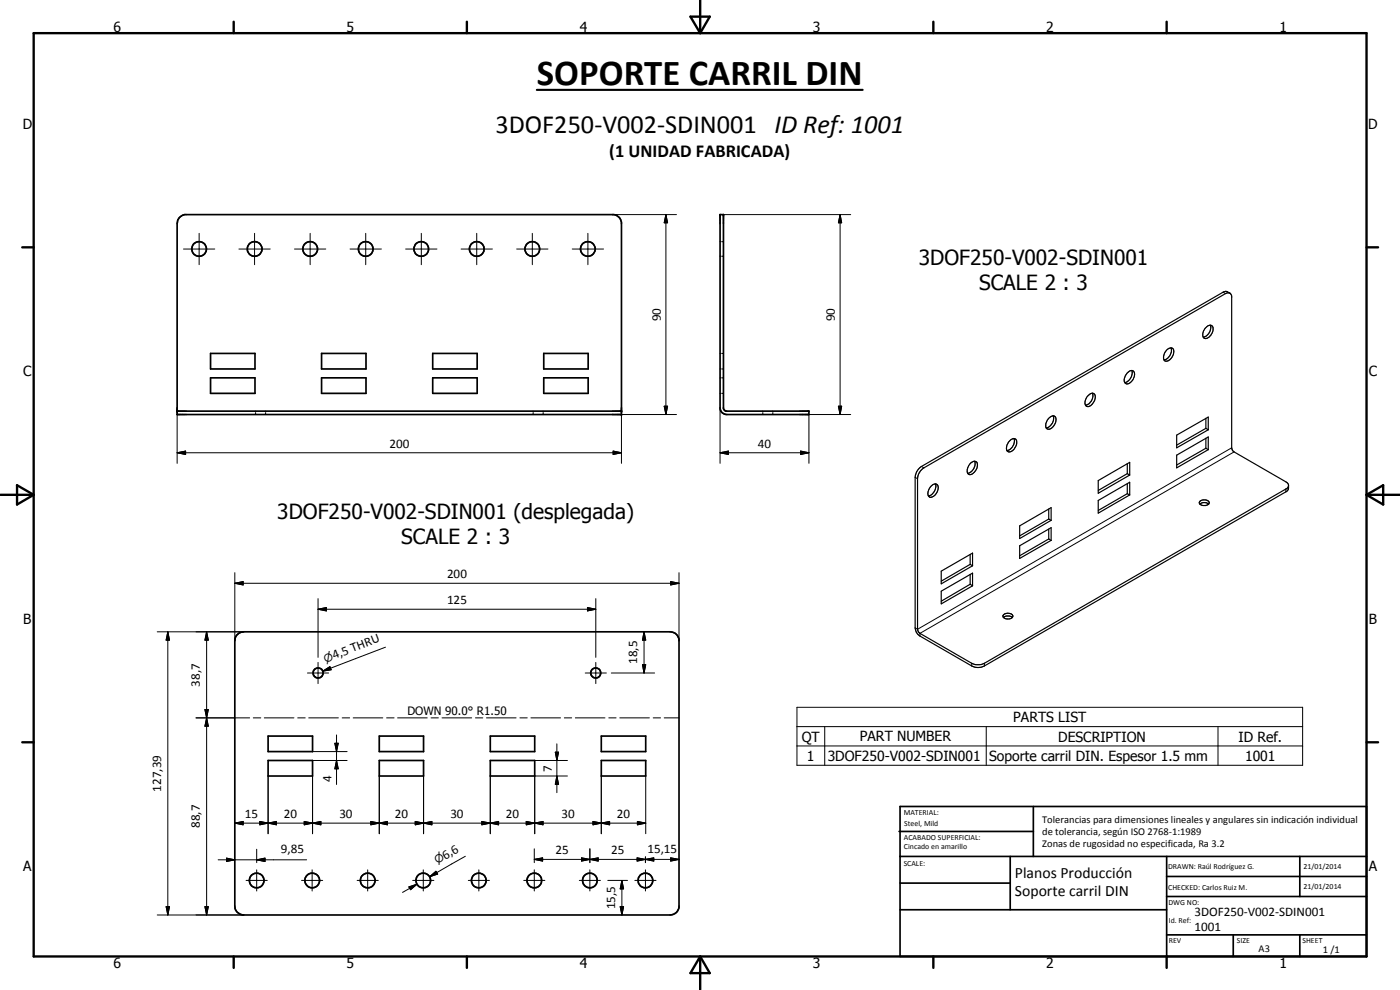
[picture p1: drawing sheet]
<svg xmlns="http://www.w3.org/2000/svg" width="420mm" height="297mm" viewBox="0 0 420 297" stroke-linecap="round" stroke-linejoin="round" font-family="sans-serif">
<g fill="none" stroke="#000" stroke-width=".51">
<path d="M53.8 65.3l1.6-.9h128.8a2.79 2.79 0 0 1 2.3 2.3v57.7h-133.3v-57.3l.2-1.2zM216.1 64.4h1l.1 58.4 .7 .6h24.9v1h-24.7a2 2 0 0 1-2-2.1zM63.2 106h13.3v4.7h-13.3zM63.2 113.4h13.3v4.6h-13.3zM96.5 106h13.3v4.7h-13.3zM96.5 113.4h13.3v4.6h-13.3zM129.9 106h13.3v4.7h-13.3zM129.9 113.4h13.3v4.6h-13.3zM163.2 106h13.3v4.7h-13.3zM163.2 113.4h13.3v4.6h-13.3zM53.2 123.4h133.3M71.1 190.5l.9-.7 1.1-.2h128a2.71 2.71 0 0 1 2.7 2.3v80.3a2.72 2.72 0 0 1-2.7 2.3h-128a2.73 2.73 0 0 1-2.6-2.6v-79.7l.2-1.1z"/>
<path d="M80.5 228.2h13.3v4.6h-13.3zM80.5 220.9h13.3v4.6h-13.3zM113.8 228.2h13.3v4.6h-13.3zM113.8 220.9h13.3v4.6h-13.3zM147.1 228.2h13.4v4.6h-13.4zM147.1 220.9h13.4v4.6h-13.4zM180.5 228.2h13.3v4.6h-13.3zM180.5 220.9h13.3v4.6h-13.3zM269.8 249.5h40.3M270.1 242h140v45h-140zM270.1 257h140M303.2 257v16"/>
<path d="M310.1 242v15M350.1 257v30M390.1 257v12M270.1 265h33.1M270.1 273h80M350.1 269h60M350.1 263h60M350.1 280.5h60M370.1 280.5v6.5M390.1 280.5v6.5"/>
<circle cx="59.7" cy="74.7" r="2.19"/>
<circle cx="76.4" cy="74.7" r="2.21"/>
<circle cx="93.1" cy="74.7" r="2.2"/>
<circle cx="109.8" cy="74.7" r="2.2"/>
<circle cx="126.4" cy="74.7" r="2.2"/>
<circle cx="143.1" cy="74.7" r="2.21"/>
<circle cx="159.7" cy="74.7" r="2.21"/>
<circle cx="176.4" cy="74.7" r="2.2"/>
<circle cx="95.5" cy="201.9" r="1.51"/>
<circle cx="178.8" cy="201.9" r="1.51"/>
<circle cx="77" cy="264.2" r="2.2"/>
<circle cx="93.7" cy="264.2" r="2.19"/>
<circle cx="110.3" cy="264.2" r="2.19"/>
<circle cx="127" cy="264.2" r="2.19"/>
<circle cx="143.7" cy="264.2" r="2.2"/>
<circle cx="160.4" cy="264.2" r="2.2"/>
<circle cx="177" cy="264.2" r="2.2"/>
<circle cx="193.7" cy="264.2" r="2.2"/>
</g>
<g fill="#000">
<circle cx="216.1" cy="64.4" r=".25"/>
<circle cx="217.1" cy="64.4" r=".25"/>
<circle cx="53.2" cy="123.4" r=".25"/>
<circle cx="186.5" cy="124.4" r=".25"/>
<circle cx="186.5" cy="123.4" r=".25"/>
</g>
<g fill="none" stroke="#000" stroke-width=".35">
<path d="M216.1 72.5h.3M216.1 76.9h.3M216.8 72.5h.3M216.8 76.9h.3M361.6 98.6a1.46 1.46 0 0 1 2.3-.7 2.78 2.78 0 0 1-2.4 3.6 1.78 1.78 0 0 1 0-2.7zM363.2 97.6a2.94 2.94 0 0 1-2.1 3.6M369.1 88l-1.1-.6-.9 .3-90.5 52.3a4.4 4.4 0 0 0-2 3.2v45.2a3 3 0 0 0 1.5 2.4l15.5 9a4.1 4.1 0 0 0 3.8 0l90.8-52.4 .3-.3 .2-1.6-.5-.8-15.8-9.1-.7-.9-.1-45.8a1.09 1.09 0 0 0-.6-1 1.09 1.09 0 0 0-1.2 .2l-90.5 52.3a4.1 4.1 0 0 0-1.9 3.2l.1 45.6 .6 .8 15.5 9 1.3 .4h1.6l.9-.4 90.8-52.4 .5-.8M216.1 106h.3M216.1 110.7h.3M216.1 118h.3M216.1 113.4h.3M216.8 106h.3"/>
<path d="M216.8 110.7h.3M216.8 118h.3M216.8 113.4h.3M326.5 118.7a1.2 1.2 0 0 1 2-.3 2.85 2.85 0 0 1-2.2 3.6 1.51 1.51 0 0 1-.3-2.4zM327.9 118a3 3 0 0 1-2.1 3.6M338.3 111.9a1.18 1.18 0 0 1 1-.7 1.18 1.18 0 0 1 1.1 .6 2.9 2.9 0 0 1-2.3 3.4 1.49 1.49 0 0 1-.4-2.4zM339.6 111.2a2.94 2.94 0 0 1-2 3.6M350.1 105.1a1.21 1.21 0 0 1 2.1-.2 2.79 2.79 0 0 1-2.5 3.4 1.88 1.88 0 0 1 0-2.6zM351.4 104.4a2.92 2.92 0 0 1-2.1 3.6M76.7 123.4v.3M76.7 124v.4M79.7 123.4v.3"/>
<path d="M79.7 124v.4M160 123.4v.3M160 124v.4M163 123.4v.3M163 124v.4M228.9 123.4v.3M228.9 124v.4M231.9 123.4v.3M231.9 124v.4M291.2 139.1a1.14 1.14 0 0 1 1.4-.7 1.14 1.14 0 0 1 .7 1.4 2.59 2.59 0 0 1-2.6 2.5 2.32 2.32 0 0 1 .5-3.2zM292.5 138.4a2.93 2.93 0 0 1-2.1 3.6M303.2 132.1a1.06 1.06 0 0 1 1.4-.4 1.06 1.06 0 0 1 .5 1.3 2.88 2.88 0 0 1-2.4 2.6 1.79 1.79 0 0 1-.2-2.7z"/>
<path d="M304.3 131.6a2.89 2.89 0 0 1-2.1 3.6M315 125.3a1.11 1.11 0 0 1 1.8-.2 2.9 2.9 0 0 1-2.3 3.7 1.29 1.29 0 0 1-.5-2.1zM316 124.8a2.88 2.88 0 0 1-2 3.6M338.3 139.1v3M353.1 136.6l9.5-5.5v3.8l-9.5 5.5zM353.1 130.6l9.5-5.5v3.8l-9.5 5.5zM361.9 134.5l.7 .4M361.9 134.5l-8.8 5M361.9 125.5v3M361.9 131.5v3M361.9 128.5l.7 .4M361.9 128.5l-8.8 5.1"/>
<path d="M279.4 145.9a1.18 1.18 0 0 1 1.6-.6 1.18 1.18 0 0 1 .5 1.6 2.35 2.35 0 0 1-2.5 2.2 2.05 2.05 0 0 1 .2-2.9zM280.7 145.2a2.94 2.94 0 0 1-2.1 3.6M306 157.8l9.5-5.5v3.8l-9.5 5.5zM314.7 152.7v3M314.7 158.7v3M314.7 155.7l.8 .4M314.7 155.7l-8.7 5.1M329.6 144.2l9.4-5.5v3.8l-9.4 5.5zM329.6 150.2l9.4-5.5v3.8l-9.4 5.5zM338.3 142.1l.7 .4M338.3 142.1l-8.7 5.1M338.3 145.1v3"/>
<path d="M338.3 148.1l.7 .4M338.3 148.1l-8.7 5.1M360.1 151.3a2.12 2.12 0 0 1 2.6 0M360.2 150.4a1.79 1.79 0 0 1 2.7 .4 1.73 1.73 0 0 1-3 0zM282.5 171.4l9.4-5.5v3.9l-9.4 5.4zM282.5 177.4l9.4-5.4v3.8l-9.4 5.4zM291.2 169.3l.7 .5M291.2 169.3l-8.7 5.1M291.2 166.4v2.9M291.2 172.3v3M291.2 175.3l.7 .5M291.2 175.3l-8.7 5.1"/>
<path d="M306 163.7l9.5-5.4v3.8l-9.5 5.5zM314.7 161.7l.8 .4M314.7 161.7l-8.7 5.1M301.1 184.5a1.86 1.86 0 0 1 2.9 .3 1.69 1.69 0 0 1-3 0zM301.1 185.3a1.98 1.98 0 0 1 2.7 0"/>
</g>
<g fill="none" stroke="#000" stroke-width=".3">
<path d="M55.1 74.7h9.4M59.8 70v9.4M71.7 74.7h9.4M76.4 70v9.4M88.4 74.7h9.4M93.1 70v9.4M105.1 74.7h9.4M109.8 70v9.4M121.7 74.7h9.4M126.4 70v9.4M138.4 74.7h9.4M143.1 70v9.4"/>
<path d="M155.1 74.7h9.4M159.8 70v9.4M171.7 74.7h9.4M176.4 70v9.4M183.8 64.4h19.2M199.8 64.4l.6 2.4h-1.1zM199.8 64.4v60M217.1 64.4h38.2M252.1 64.4l.5 2.4h-1zM252.1 64.4v60M367.1 87.7l.7 .4M53.2 135.8l2.5-.5v1.1z"/>
<path d="M53.2 135.8h133.3M53.2 122.3v16.7M183.8 124.4h19.2M184 135.3l2.5 .5-2.5 .6zM186.5 122.3v16.7M199.3 121.9h1.1l-.6 2.5zM216.1 135.8l2.5-.5v1.1zM216.1 135.8h26.7M216.1 122.3v16.7M240.1 124.4h15.2M240.3 135.3l2.5 .5-2.5 .6zM242.8 124.4v14.6"/>
<path d="M251.6 121.9h1l-.5 2.5zM276.6 140l.7 .4M369.6 134.4l-94.2 54.4-.8-.4M370.4 135.6l-94.3 54.4v.8M274.6 143.2l.8 .4M385.9 146.7v.9M70.5 175l2.5-.5v1zM70.5 175h133.3M70.5 171.8v20.4M95.5 179.6v17.6M178.8 179.6v17.6M201.3 174.5l2.5 .5-2.5 .5z"/>
<path d="M203.8 171.8v20.4M47.2 189.6h25.9M50.4 189.6l.5 2.5h-1zM50.4 189.6v84.9M62 189.6l.5 2.5h-1zM62 189.6v84.9M95.5 182.8l2.4-.5v1zM95.5 198.8v6.3M95.5 182.8h83.3M115.7 194.2l-18.9 7.2M176.3 182.3l2.5 .5-2.5 .5zM178.8 198.8v6.3"/>
<path d="M192.8 199.4h1l-.5 2.5zM193.3 189.6l.5 2.5h-1zM193.3 189.6v12.3M291.6 199v.8M295.4 199v.8M58.8 215.4h16.1M61.5 212.9h1l-.5 2.5zM61.5 212.9h1l-1 5h1zM62 215.4l.5 2.5h-1zM76 215.4h2.3M79.3 215.4h8.9M89.4 215.4h2.2"/>
<path d="M92.3 201.9h6.3M92.7 215.4h8.8M96.8 201.4l2.2-1.4 .4 1zM102.7 215.4h2.2M106 215.4h8.9M116 215.4h2.3M119.3 215.4h8.9M129.4 215.4h2.2M132.7 215.4h8.9M142.7 215.4h2.2M146 215.4h8.9M156 215.4h2.2"/>
<path d="M159.3 215.4h8.9M169.4 215.4h2.2M172.7 215.4h8.9M175.6 201.9h6.4M182.7 215.4h2.2M183.5 201.9h13M186 215.4h8.9M196 215.4h2.2M199.3 215.4h4.5M239.2 212.2h151.7v17.4h-151.7zM239.2 218h151.7M247.5 218v11.6"/>
<path d="M296 218v11.6M365.5 218v11.6M80.5 232.8v17.3M93.8 232.8v17.3M93.8 228.2h10.4M93.8 225.5h10.4M100.5 223h1l-.5 2.5zM101 228.2l.5 2.5h-1zM101 220.5v14.9M113.8 232.8v17.3M127.1 232.8v17.3M147.1 232.8v17.3"/>
<path d="M160.5 228.2h9.8M166.7 225.7h.9l-.5 2.5zM167.1 232.8l.5 2.5h-.9zM167.1 223.2v14.6M170.3 232.8h-9.8v17.3M180.5 232.8v17.3M193.8 232.8v17.3M239.2 223.8h151.7M65.5 258h26.5M68 257.5l2.5 .5-2.5 .5zM70.5 247l2.5-.5v1zM70.5 247h123.3"/>
<path d="M77 258l2.5-.5v1zM77 254.8v4M78 246.5l2.5 .5-2.5 .5zM78 246.5l5 1v-1l-5 1zM80.5 247l2.5-.5v1zM91.3 246.5l2.5 .5-2.5 .5zM91.3 246.5l5 1v-1l-5 1zM93.8 247l2.5-.5v1zM111.3 246.5l2.5 .5-2.5 .5zM113.8 247l2.5-.5v1zM124.6 246.5l2.5 .5-2.5 .5zM124.6 246.5l5 1v-1l-5 1z"/>
<path d="M127.1 247l2.5-.5v1zM139.6 256.9l-10.7 6.2M144.6 246.5l2.5 .5-2.5 .5zM147.1 247l2.5-.5v1zM157.9 246.5l2.6 .5-2.6 .5zM160.3 257.9l2.5-.5v1zM160.3 254.7v4.1M160.3 257.9h43.5M160.5 247l2.5-.5v1zM174.5 257.4l2.5 .5-2.5 .5zM177 257.9l2.5-.5v1zM177 254.7v4.1"/>
<path d="M178 246.5l2.5 .5-2.5 .5zM178 246.5l5 1v-1l-5 1zM180.5 247l2.5-.5v1zM191.2 257.4l2.5 .5-2.5 .5zM191.3 246.5l2.5 .5-2.5 .5zM193.7 257.9l2.5-.5v1zM193.7 257.1v1.7M201.3 257.4l2.5 .5-2.5 .5zM47.2 274.5h25.9M49.9 272h1l-.5 2.5zM61.5 272h1l-.5 2.5zM73.9 264.2h6.3"/>
<path d="M77 261v6.3M90.5 264.2h6.3M93.7 261v6.3M107.2 264.2h6.3M110.4 261v6.3M122.7 266.1l2.4-.8-1.9 1.7zM123.9 264.2h6.3M125.1 265.3l-4.3 2.5M127 261v6.3M128.9 263.1l1.9-1.7 .5 .9zM131.1 261.8l-2.2 1.3M140.5 264.2h6.4"/>
<path d="M143.7 261v6.3M157.2 264.2h6.3M160.3 261v6.3M173.9 264.2h6.3M177 261v6.3M182.4 264.2h5.9M186.1 272h1l-.5 2.5zM186.6 264.2l.5 2.5h-1zM186.6 264.2v10.3M190.5 264.2h6.4M193.7 261v6.3"/>
</g>
<g fill="none" stroke="#000" stroke-width=".71">
<path d="M10.1 9.9h400v277.1h-400zM70.1 6.5v3.4M140.1 6.5v3.4M207.2 5h5.8l-2.9 4.9zM210.1 0v9.9M280.1 6.5v3.4M350.1 6.5v3.4M6.7 74.2h3.4M410.1 74.2h3.5M.1 148.5h10M5.1 145.6l5 2.9-5 2.9zM410.1 148.5h10"/>
<path d="M410.1 148.5l5-2.9v5.8zM6.7 222.7h3.4M410.1 222.7h3.5M70.1 287v3.4M140.1 287v3.4M210.1 287v10M210.1 287l2.9 5h-5.8zM280.1 287v3.4M350.1 287v3.4"/>
</g>
<path d="M161.1 27h97.8" fill="none" stroke="#000" stroke-width=".63"/>
<g fill="#000">
<path d="M199.8 64.4l.6 2.4h-1.1zM252.1 64.4l.5 2.4h-1zM53.2 135.8l2.5-.5v1.1zM184 135.3l2.5 .5-2.5 .6zM199.3 121.9h1.1l-.6 2.5zM216.1 135.8l2.5-.5v1.1zM240.3 135.3l2.5 .5-2.5 .6zM251.6 121.9h1l-.5 2.5zM70.5 175l2.5-.5v1zM201.3 174.5l2.5 .5-2.5 .5zM50.4 189.6l.5 2.5h-1zM62 189.6l.5 2.5h-1z"/>
<path d="M95.5 182.8l2.4-.5v1zM176.3 182.3l2.5 .5-2.5 .5zM192.8 199.4h1l-.5 2.5zM193.3 189.6l.5 2.5h-1zM61.5 212.9h1l-.5 2.5zM62 215.4l.5 2.5h-1zM96.8 201.4l2.2-1.4 .4 1zM100.5 223h1l-.5 2.5zM101 228.2l.5 2.5h-1zM166.7 225.7h.9l-.5 2.5zM167.1 232.8l.5 2.5h-.9zM68 257.5l2.5 .5-2.5 .5z"/>
<path d="M70.5 247l2.5-.5v1zM78 246.5l2.5 .5-2.5 .5zM77 258l2.5-.5v1zM80.5 247l2.5-.5v1zM91.3 246.5l2.5 .5-2.5 .5zM93.8 247l2.5-.5v1zM111.3 246.5l2.5 .5-2.5 .5zM113.8 247l2.5-.5v1zM124.6 246.5l2.5 .5-2.5 .5zM127.1 247l2.5-.5v1zM144.6 246.5l2.5 .5-2.5 .5zM147.1 247l2.5-.5v1z"/>
<path d="M157.9 246.5l2.6 .5-2.6 .5zM160.3 257.9l2.5-.5v1zM160.5 247l2.5-.5v1zM174.5 257.4l2.5 .5-2.5 .5zM178 246.5l2.5 .5-2.5 .5zM177 257.9l2.5-.5v1zM180.5 247l2.5-.5v1zM191.2 257.4l2.5 .5-2.5 .5zM191.3 246.5l2.5 .5-2.5 .5zM193.7 257.9l2.5-.5v1zM201.3 257.4l2.5 .5-2.5 .5zM49.9 272h1l-.5 2.5z"/>
<path d="M61.5 272h1l-.5 2.5zM122.7 266.1l2.4-.8-1.9 1.7zM128.9 263.1l1.9-1.7 .5 .9zM186.1 272h1l-.5 2.5zM186.6 264.2l.5 2.5h-1z"/>
</g>
<text font-size="11" x="161.2" y="25.4">SOPORTE CARRIL DIN</text>
<text font-size="7.9" x="148.7" y="40">3DOF250-V002-SDIN001 ID Ref: 1001</text>
<g font-size="6.3">
<text x="275.7" y="79.5">3DOF250-V002-SDIN001</text>
<text x="293.8" y="87">SCALE 2 : 3</text>
<text x="83.2" y="155.7">3DOF250-V002-SDIN001 (desplegada)</text>
<text x="120.4" y="163.2">SCALE 2 : 3</text>
</g>
<text font-size="5.5" x="182.9" y="47">(1 UNIDAD FABRICADA)</text>
<g font-size="4.7">
<text x="304.6" y="263.5">Planos Producción</text>
<text x="304.6" y="268.9">Soporte carril DIN</text>
</g>
<g font-size="4.2">
<text x="34" y="9.6">6</text>
<text x="104" y="9.6">5</text>
<text x="174" y="9.6">4</text>
<text x="244" y="9.6">3</text>
<text x="314" y="9.6">2</text>
<text x="384" y="9.6">1</text>
<text x="6.8" y="38.7">D</text>
<text x="410.6" y="38.7">D</text>
<text x="7" y="112.9">C</text>
<text x="410.8" y="112.9">C</text>
<text x="7" y="187.1">B</text>
<text x="410.8" y="187.1">B</text>
<text x="304.1" y="216.7">PARTS LIST</text>
<text x="240.7" y="222.5">QT</text>
<text x="258.1" y="222.4">PART NUMBER</text>
<text x="317.6" y="222.5">DESCRIPTION</text>
<text x="371.7" y="222.5">ID Ref.</text>
<text x="242.2" y="228.3">1</text>
<text x="248.4" y="228.3">3DOF250-V002-SDIN001</text>
<text x="296.9" y="228.3">Soporte carril DIN. Espesor 1.5 mm</text>
<text x="373.7" y="228.3">1001</text>
<text x="7" y="261.4">A</text>
<text x="410.8" y="261.4">A</text>
<text x="34" y="290.4">6</text>
<text x="104" y="290.4">5</text>
<text x="174" y="290.4">4</text>
<text x="244" y="290.4">3</text>
<text x="314" y="290.4">2</text>
<text x="384" y="290.4">1</text>
</g>
<g font-size="3.9">
<text x="198.3" y="96.4" transform="rotate(-90 198.3 96.4)">90</text>
<text x="250.6" y="96.4" transform="rotate(-90 250.6 96.4)">90</text>
<text x="116.9" y="134.3">200</text>
<text x="227.4" y="134.3">40</text>
<text x="134.2" y="173.4">200</text>
<text x="134.2" y="181.2">125</text>
<text x="100.3" y="197.8" transform="rotate(-21 100.3 197.8)">4,5 THRU</text>
<text x="191.3" y="199.3" transform="rotate(-90 191.3 199.3)">18,5</text>
<text x="59.9" y="206" transform="rotate(-90 59.9 206)">38,7</text>
<text x="165.6" y="231.5" transform="rotate(-90 165.6 231.5)">7</text>
<text x="48.3" y="237.5" transform="rotate(-90 48.3 237.5)">127,39</text>
<text x="99.5" y="234.6" transform="rotate(-90 99.5 234.6)">4</text>
<text x="73.5" y="245.4">15</text>
<text x="85.2" y="245.4">20</text>
<text x="101.8" y="245.4">30</text>
<text x="118.5" y="245.4">20</text>
<text x="135.2" y="245.4">30</text>
<text x="151.8" y="245.4">20</text>
<text x="168.5" y="245.4">30</text>
<text x="185.2" y="245.4">20</text>
<text x="59.9" y="248.5" transform="rotate(-90 59.9 248.5)">88,7</text>
<text x="84.3" y="255.9">9,85</text>
<text x="133.6" y="257.9" transform="rotate(-30 133.6 257.9)">6,6</text>
<text x="166.7" y="256.3">25</text>
<text x="183.4" y="256.3">25</text>
<text x="194.3" y="255.8">15,15</text>
<text x="184.6" y="272.8" transform="rotate(-90 184.6 272.8)">15,5</text>
<text x="358.5" y="275">3DOF250-V002-SDIN001</text>
<text x="358.5" y="279.4">1001</text>
</g>
<text font-size="3.5" x="122.2" y="214.5">DOWN 90.0° R1.50</text>
<g font-size="3.3">
<text x="97.7" y="198.8" transform="rotate(-21 97.7 198.8)">n</text>
<text x="131.2" y="259.3" transform="rotate(-30 131.2 259.3)">n</text>
</g>
<g font-size="3.1">
<text x="312.7" y="246.8">Tolerancias para dimensiones lineales y angulares sin indicación individual</text>
<text x="312.7" y="250.4">de tolerancia, según ISO 2768-1:1989</text>
<text x="312.7" y="254">Zonas de rugosidad no especificada, Ra 3.2</text>
<text x="377.7" y="285.6">A3</text>
<text x="397" y="285.9">1 /1</text>
</g>
<g font-size="2.4">
<text x="271.2" y="244.4">MATERIAL:</text>
<text x="271.3" y="252">ACABADO SUPERFICIAL:</text>
<text x="271.4" y="247.9">Steel, Mild</text>
<text x="271.3" y="254.6">Cincado en amarillo</text>
<text x="271.2" y="259.7">SCALE:</text>
<text x="350.6" y="260.8">DRAWN: Raúl Rodríguez G.</text>
<text x="391.2" y="260.6">21/01/2014</text>
<text x="350.6" y="267">CHECKED: Carlos Ruiz M.</text>
<text x="391.2" y="266.7">21/01/2014</text>
<text x="350.6" y="271.4">DWG NO:</text>
<text x="350.8" y="276.9">Id. Ref:</text>
<text x="350.8" y="282.8">REV</text>
<text x="371.2" y="282.9">SIZE</text>
<text x="390.9" y="282.9">SHEET</text>
</g>
</svg>
